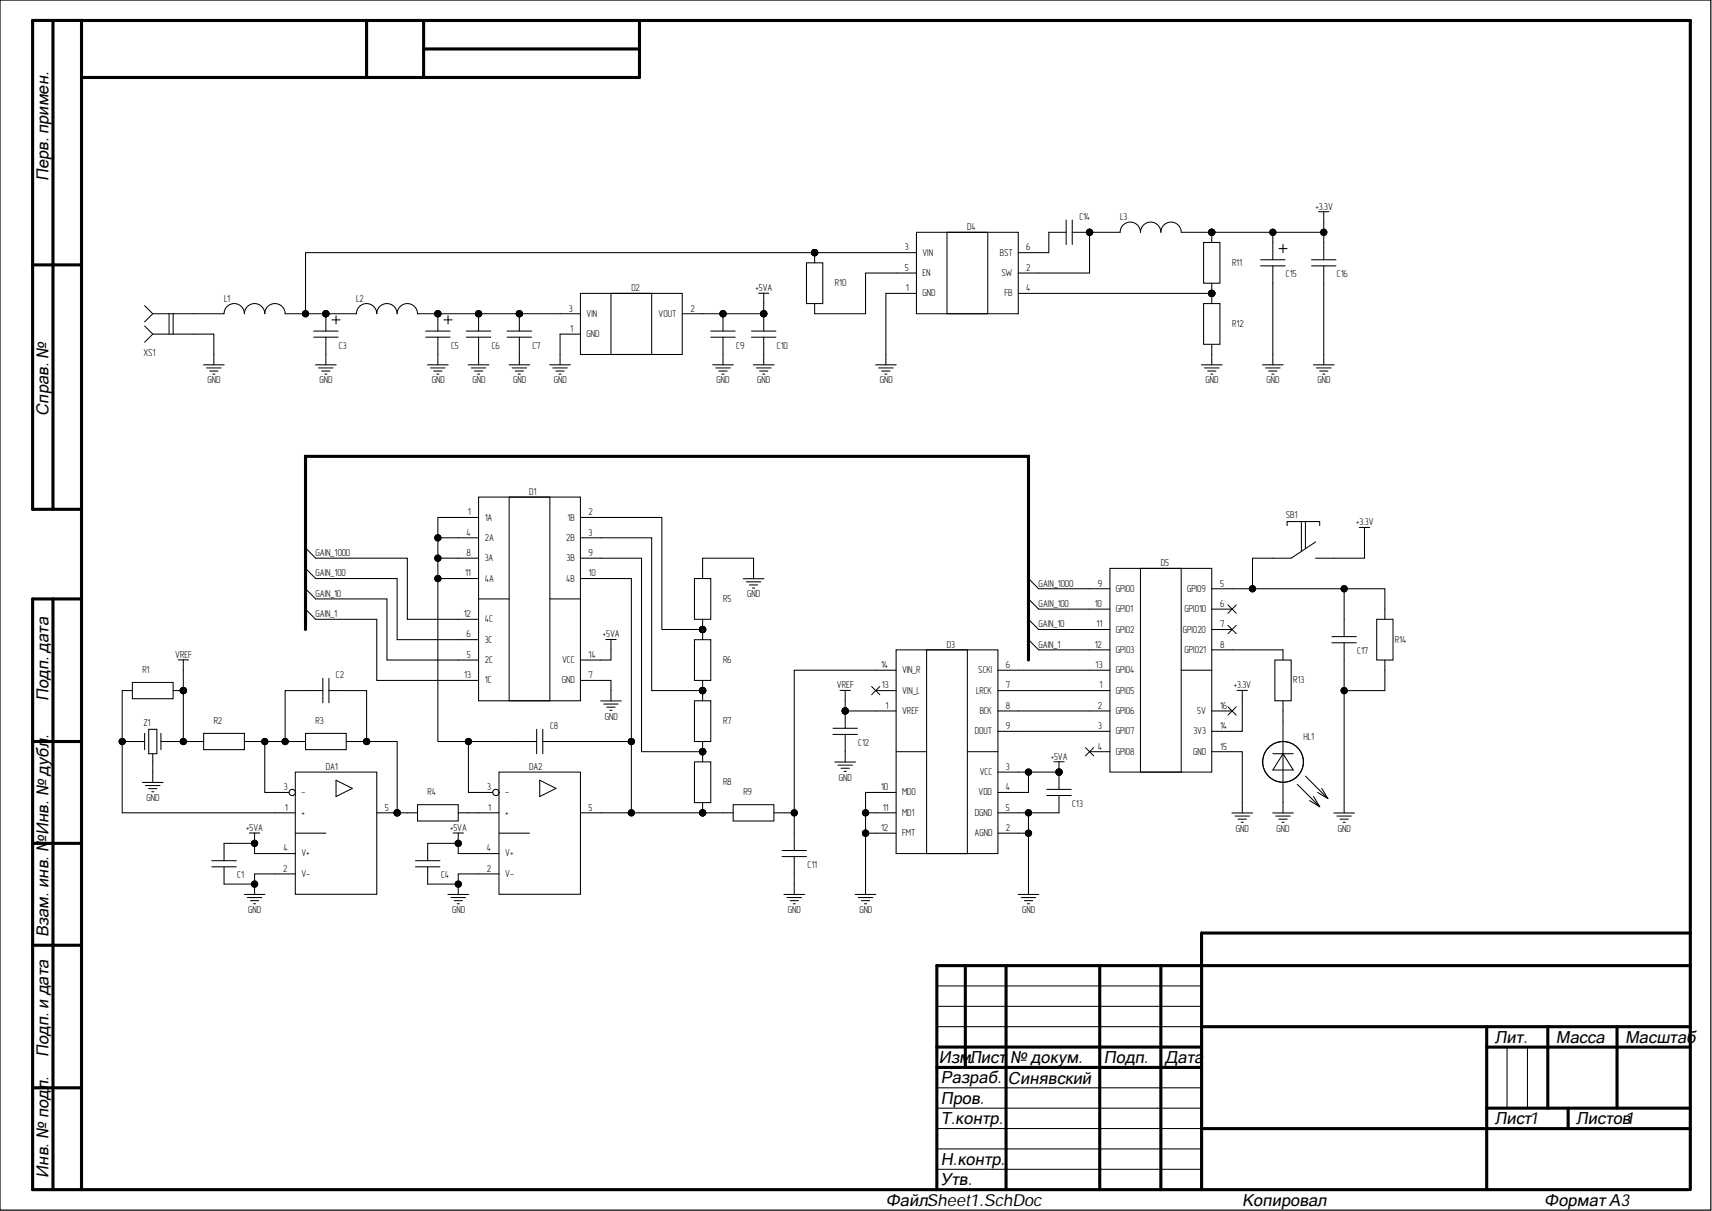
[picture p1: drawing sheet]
<svg xmlns="http://www.w3.org/2000/svg" width="420mm" height="297mm" viewBox="0 0 420 297" stroke-linecap="round" stroke-linejoin="round" font-family="sans-serif">
<g fill="none" stroke="#000" stroke-width=".25">
<path d="M0 0h419.5v296.8h-419.5zM224.7 57h25v20h-25zM232.2 57h10v20h-10zM137.3 77h5M142.3 72h25v15h-25zM149.8 72h10v15h-10zM167.3 77h5M219.7 62h5M219.7 72h5M219.7 67h5M249.7 62h5M249.7 72h5"/>
<path d="M249.7 67h5M137.3 82h5M112.4 126.9h5M112.4 136.9h5M112.4 131.9h5M117.4 121.9h24.9v50h-24.9zM124.9 121.9h9.9v50h-9.9zM142.3 126.9h5M142.3 136.9h5M142.3 131.9h5M272.2 139.4h24.9v50h-24.9zM279.7 139.4h9.9v50h-9.9z"/>
<path d="M112.4 156.9h5M112.4 141.9h5M112.4 151.9h5M117.4 146.9h7.5M134.8 146.9h7.5M142.3 141.9h5M219.7 159.4h25v50h-25zM227.2 159.4h10v50h-10zM267.2 149.4h5M267.2 159.4h5M267.2 144.4h5M267.2 154.4h5"/>
<path d="M297.1 149.4h5M297.1 159.4h5M297.1 144.4h5M297.1 154.4h5M112.4 161.9h5M112.4 166.9h5M142.3 161.9h5M142.3 166.9h5M214.7 169.4h5M214.7 174.4h5M214.7 164.4h5M244.7 169.4h5"/>
<path d="M244.7 174.4h5M244.7 179.4h5M244.7 164.4h5M267.2 169.4h5M267.2 174.4h5M267.2 179.4h5M267.2 164.4h5M289.6 164.4h7.5M297.1 174.4h5M297.1 179.4h5M67.4 194.4h5M72.4 189.4h20v30h-20z"/>
<path d="M214.7 194.4h5M214.7 199.4h5M219.7 184.4h7.5M237.2 184.4h7.5M244.7 194.4h5M244.7 199.4h5M244.7 189.4h5M267.2 184.4h5M297.1 184.4h5M214.7 204.4h5M244.7 204.4h5M229.7 241.8h64.9"/>
<path d="M229.7 246.8h64.9M229.7 251.8h64.9M369.5 256.8v15M374.6 256.8v15M229.7 266.8h64.9M229.7 271.8h64.9M229.7 276.8h64.9M229.7 281.8h64.9M229.7 286.8h64.9"/>
<circle cx="97.4" cy="199.4" r=".76"/>
</g>
<g fill="none" stroke="#000" stroke-width=".76">
<path d="M13 5v119.9M20 5v286.8M89.9 5v14M103.9 5v14M103.9 12h52.9M156.8 5v14h-136.8M8 65h12M20 124.9h-12v-119.9h406.5v286.8M8 146.9h12M8 146.9v144.9h406M13 146.9v144.9M8 181.9h12"/>
<path d="M8 206.9h12M8 231.9h12M229.7 236.9h184.8M229.7 236.8v55M236.7 236.8v25M246.7 236.8v55M269.7 236.8v55M284.7 236.8v55M414.5 228.9l-119.9-.1v63M229.7 256.8h64.9M294.6 251.8h119.9M364.6 251.8v40"/>
<path d="M364.6 256.8h49.9M379.5 251.8v20M396.5 251.8v20M8 266.8h12M229.7 261.8h64.9M294.6 276.8h119.9M364.6 271.8h49.9M384.5 271.8v5"/>
</g>
<circle cx="97.4" cy="199.4" r=".76" fill="#000"/>
<circle cx="71.7" cy="194.4" r=".76" fill="#fff"/>
<g fill="none" stroke="#000" stroke-width=".25">
<path d="M30 169.4h2.5M32.5 167.4h10v4h-10zM35.5 179.9v4M36.5 178.9h2v6h-2zM39.5 179.9v4M42.5 169.4h2.4M49.9 179.9h10v4h-10zM74.9 169.4h4.3M74.9 179.9h10v4h-10zM79.2 166.4v6M80.7 166.4v6M80.7 169.4h4.2"/>
<path d="M32.5 181.9h3M34.9 191.9h5.1M35.7 192.7h3.5M36.4 193.4h2.1M37.2 194.2h.5M37.5 184.9v2M37.5 189.4v2.5M39.5 181.9h3M47.4 181.9h2.5M59.9 181.9h2.5M67.4 199.4h5M72.4 181.9h2.5"/>
<path d="M82.4 191.4l4 2-4 2zM84.9 181.9h2.5M92.4 199.4h5M117.4 194.4h5M122.4 189.4h19.9v30h-19.9zM59.9 219.4h5.1M61.2 204.3h2.5M62.4 204.3v2.6M62.4 216.9v2.5M67.4 209.4h5M67.4 214.4h5M72.4 204.4h7.5"/>
<path d="M60.7 220.2h3.5M61.4 220.9h2M62.2 221.7h.5"/>
<circle cx="44.9" cy="169.4" r=".76"/>
<circle cx="71.7" cy="194.4" r=".76"/>
<circle cx="97.4" cy="199.4" r=".76"/>
<circle cx="62.4" cy="206.9" r=".76"/>
<circle cx="62.4" cy="216.9" r=".76"/>
</g>
<g fill="#000">
<circle cx="44.9" cy="169.4" r=".76"/>
<circle cx="97.4" cy="199.4" r=".76"/>
<circle cx="62.4" cy="206.9" r=".76"/>
<circle cx="62.4" cy="216.9" r=".76"/>
</g>
<circle cx="121.6" cy="194.4" r=".76" fill="#fff"/>
<g fill="none" stroke="#000" stroke-width=".25">
<path d="M261.4 57h-4.2v5h-2.5M261.4 54v6M262.9 54v6M262.9 57h4.3M295.1 59.5h4v10h-4zM297.1 57h-7.5a2.49 2.49 0 0 0-2.4-2.5 2.49 2.49 0 0 0-2.5 2.5 2.5 2.5 0 0 0-2.5-2.5 2.5 2.5 0 0 0-2.5 2.5 2.49 2.49 0 0 0-2.5-2.5 2.49 2.49 0 0 0-2.5 2.5h-7.5v10h-12.5M297.1 57h27.5M297.1 57v2.5M312.1 57v6.7M314.6 60v2M323.3 51.9h2.6M324.6 51.9v11.8"/>
<path d="M35.5 80l2 2M35.5 75l2 2M37.5 77h17.4a2.5 2.5 0 0 1 2.5-2.5 2.5 2.5 0 0 1 2.5 2.5 2.5 2.5 0 0 1 2.5-2.5 2.5 2.5 0 0 1 2.5 2.5 2.5 2.5 0 0 1 2.5-2.5 2.5 2.5 0 0 1 2.5 2.5h10M37.5 77l-2 2M41.5 77v5M42.5 77v5M79.9 77h7.5a2.5 2.5 0 0 1 2.5-2.5 2.5 2.5 0 0 1 2.5 2.5 2.5 2.5 0 0 1 2.5-2.5 2.5 2.5 0 0 1 2.5 2.5 2.5 2.5 0 0 1 2.5-2.5 2.5 2.5 0 0 1 2.5 2.5h34.9M79.9 77v4.2M81.4 78.5h2M82.4 77.5v2M107.4 77v4.2M108.9 78.5h2"/>
<path d="M109.9 77.5v2M117.4 77v4.2M127.3 77v4.2M172.3 77h15M177.3 77v4.2M186 71.9h2.5M187.3 71.9v9.3M197.8 64.5h4v10h-4zM199.8 62h-124.9v15M199.8 62v2.5M199.8 62h19.9M219.7 67h-7.5v10h-12.4v-2.5"/>
<path d="M219.7 72h-2.5v17.5M254.7 72h42.4M295.1 74.5h4v10h-4zM297.1 69.5v5M309.1 65.2h6M309.1 63.7h6M312.1 65.2v24.3M313.6 61h2M321.6 65.2h6M321.6 63.7h6M324.6 65.2v24.3M37.5 82h14.9v7.5"/>
<path d="M37.5 82l-2 2M49.9 89.5h5.1M50.7 90.2h3.5M51.4 91h2.1M52.2 91.8h.5M76.9 82.7h6M76.9 81.2h6M77.4 89.5h5M78.1 90.2h3.6M78.9 91h2M79.6 91.8h.6M79.9 82.7v6.8"/>
<path d="M104.4 82.7h6M104.4 81.2h6M104.8 89.5h5.1M105.6 90.2h3.5M106.4 91h2M107.1 91.8h.5M107.4 82.7v6.8M114.4 82.7h6M114.4 81.2h6M114.8 89.5h5.1M115.6 90.2h3.5M116.3 91h2.1"/>
<path d="M117.1 91.8h.5M117.4 82.7v6.8M124.3 82.7h6M124.3 81.2h6M124.8 89.5h5.1M125.6 90.2h3.5M126.3 91h2.1M127.1 91.8h.5M127.3 82.7v6.8M134.8 89.5h5.1M135.6 90.2h3.5M136.3 91h2"/>
<path d="M137.1 91.8h.5M137.3 82v7.5M174.3 82.7h6M174.3 81.2h6M174.8 89.5h5M175.5 90.2h3.6M176.3 91h2M177 91.8h.5M177.3 82.7v6.8M184.3 82.7h6M184.3 81.2h6M184.7 89.5h5.1"/>
<path d="M185.5 90.2h3.6M186.3 91h2M187 91.8h.5M187.3 82.7v6.8M214.7 89.5h5.1M215.5 90.2h3.5M216.2 91h2M217 91.8h.5M294.6 89.5h5.1M295.4 90.2h3.5M296.1 91h2.1M296.9 91.8h.5"/>
<path d="M297.1 84.5v5M309.6 89.5h5.1M310.3 90.2h3.6M311.1 91h2M311.9 91.8h.5M322.1 89.5h5M322.8 90.2h3.6M323.6 91h2M324.3 91.8h.6M74.9 139.4l2.5 2.5h20v15h15M74.9 134.4l2.5 2.5h22.5v15h12.5M107.4 131.9h5"/>
<path d="M107.4 136.9v5M112.4 126.9h-5v10h5M147.3 136.9h10v47.5h15M147.3 131.9h12.5v37.5h12.5M147.3 126.9h15v27.5h10M315.6 128.9v-1h8v1M319.1 127.9v7.3M320.1 127.9v6.6M322.6 132.9l-6 4h-9.5v7.5M333.3 129.4h2.6M334.6 129.4v7.5h-12M74.9 144.4l2.5 2.5h17.5v15h17.5"/>
<path d="M74.9 149.4l2.5 2.5h15v15h20M112.4 141.9h-5v40h7.5M147.3 141.9h7.5v40M148.5 156.9h2.6M149.8 156.9v5h-2.5M170.3 156.9h4v10h-4zM170.3 141.9h4v10h-4zM172.3 141.9v-5h12.5v5.1M172.3 151.9v5M182.2 142h5.1M183 142.7h3.6M183.8 143.5h2"/>
<path d="M184.5 144.2h.5M252.2 141.9l2.5 2.5h12.5M252.2 146.9l2.5 2.5h12.5M252.2 151.9l2.5 2.5h12.5M252.2 156.9l2.5 2.5h12.5M301.1 153.4l2 2M301.1 148.4l2 2M302.1 144.4h37.5v7.5M302.1 159.4h12.5v2.5M303.1 148.4l-2 2M303.1 153.4l-2 2M326.6 157.7h6"/>
<path d="M326.6 156.2h6M329.6 157.7v41.7M329.6 144.4v11.8M337.6 151.9h4v10h-4zM30 169.4v12.5h2.5M43.7 161.9h2.5M44.9 161.9l.1 20M74.9 169.4h-5v12.5M84.9 169.4h5v12.5M131.6 178.9v6M133.1 178.9v6M147.3 171.9h5.1"/>
<path d="M147.3 166.9h2.5v5M148 172.7h3.6M148.8 173.5h2M149.6 174.2h.5M170.3 171.9h4v10h-4zM172.3 166.9v5M204.3 178.6h5.9M206 169.4h2.5M207.3 169.4v9.2M207.3 174.4h7.4M213.7 168.4l2.1 2M214.7 164.4h-19.9v35"/>
<path d="M215.8 168.4l-2.1 2M249.7 169.4h17.5M249.7 174.4h17.5M249.7 164.4h17.5M249.7 179.4h17.5M301.1 173.4l2 2M303.1 173.4l-2 2M303.4 169.4h2.5M304.6 169.4v10h-2.5M312.6 161.9h4v10h-4zM314.6 171.9v27.5M339.6 161.9v7.5h-10"/>
<path d="M30 181.9v17.5h37.4M37.5 186.9v2.5M42.5 181.9h4.9M62.4 181.9h2.5v12.5h2.5M64.9 181.9h7.5M87.4 181.9h10v17.5h5M102.4 197.4h10v4h-10zM112.4 199.4h10M131.6 181.9h-16.7v12.5h2.5M132.3 191.4l4 2-4 2zM133.1 181.9h21.7v17.5h-12.5M154.8 199.4h25"/>
<path d="M170.3 186.9h4v10h-4zM172.3 181.9v5M172.3 196.9v2.5M179.8 197.4h10v4h-10zM189.8 199.4h5v9.2M204.3 180.1h5.9M204.7 186.9h5.1M205.5 187.7h3.5M206.2 188.4h2.1M207 189.2h.5M207.3 180.1v6.8M212.2 199.4h2.5"/>
<path d="M214.7 194.4h-2.5v10M249.7 199.4h2.5v5M249.7 189.4h10M252.2 189.4v5h-2.5M256.7 195.1h6M256.7 193.6h6M258.4 186.8h2.5M259.7 195.1v4.3h-7.5M259.7 186.8v6.8M266.2 183.4l2 2M268.2 183.4l-2 2M302.1 199.4h5.1"/>
<path d="M302.1 184.4h2.5v15M312.1 199.4h5.1M312.1 184.9h5M314.6 184.9l2.5 4h-5zM318.1 192.4l5.5 5.5M320.1 190.4l5.5 5.5M321.1 196.4l2.5 1.5M322.1 195.4l1.5 2.5M323.1 194.4l2.5 1.5M324.1 193.4l1.5 2.5M327.1 199.4h5M51.9 212.6h6"/>
<path d="M51.9 211.1h6M54.9 212.6v4.3h7.5v-2.5h5M67.4 209.4h-5v-2.5h-7.5v4.2M101.9 212.6h6M101.9 211.1h6M104.9 212.6v4.3h7.5v-2.5h10M109.8 219.4h5.1M111.1 204.3h2.5M112.4 204.3v2.6M112.4 216.9v2.5M122.4 209.4h-10v-2.5h-7.5v4.2M122.4 204.4h7.5"/>
<path d="M191.8 210.1h6M191.8 208.6h6M192.2 219.4h5.1M194.8 210.1v9.3M209.7 219.4h5.1M212.2 204.4h2.5M212.2 204.4v15M249.7 219.4h5M249.7 204.4h2.5v15M302.8 200.2h3.6M303.6 200.9h2M304.4 201.7h.5"/>
<path d="M312.8 200.2h3.6M313.6 200.9h2M314.4 201.7h.5M327.8 200.2h3.6M328.6 200.9h2M329.3 201.7h.6M110.6 220.2h3.5M111.4 220.9h2M112.1 221.7h.5M193 220.2h3.5M193.7 220.9h2.1M194.5 221.7h.5"/>
<path d="M210.5 220.2h3.5M211.2 220.9h2.1M212 221.7h.5M250.4 220.2h3.6M251.2 220.9h2M251.9 221.7h.6"/>
<circle cx="267.2" cy="57" r=".76"/>
<circle cx="297.1" cy="57" r=".76"/>
<circle cx="312.1" cy="57" r=".76"/>
<circle cx="324.6" cy="57" r=".76"/>
<circle cx="74.9" cy="77" r=".76"/>
<circle cx="79.9" cy="77" r=".76"/>
<circle cx="107.4" cy="77" r=".76"/>
<circle cx="117.4" cy="77" r=".76"/>
<circle cx="127.3" cy="77" r=".76"/>
<circle cx="177.3" cy="77" r=".76"/>
<circle cx="187.3" cy="77" r=".76"/>
<circle cx="199.8" cy="62" r=".76"/>
<circle cx="297.1" cy="72" r=".76"/>
<circle cx="107.4" cy="131.9" r=".76"/>
<circle cx="107.4" cy="136.9" r=".76"/>
<circle cx="107.4" cy="141.9" r=".76"/>
<circle cx="172.3" cy="154.4" r=".76"/>
<circle cx="307.1" cy="144.4" r=".76"/>
<circle cx="329.6" cy="144.4" r=".76"/>
<circle cx="44.9" cy="169.4" r=".76"/>
<circle cx="172.3" cy="169.4" r=".76"/>
<circle cx="207.3" cy="174.4" r=".76"/>
<circle cx="329.6" cy="169.4" r=".76"/>
<circle cx="30" cy="181.9" r=".76"/>
<circle cx="45" cy="181.9" r=".76"/>
<circle cx="64.9" cy="181.9" r=".76"/>
<circle cx="69.9" cy="181.9" r=".76"/>
<circle cx="89.9" cy="181.9" r=".76"/>
<circle cx="97.4" cy="199.4" r=".76"/>
<circle cx="114.9" cy="181.9" r=".76"/>
<circle cx="121.6" cy="194.4" r=".76"/>
<circle cx="154.8" cy="199.4" r=".76"/>
<circle cx="154.8" cy="181.9" r=".76"/>
<circle cx="172.3" cy="199.4" r=".76"/>
<circle cx="172.3" cy="184.4" r=".76"/>
<circle cx="194.8" cy="199.4" r=".76"/>
<circle cx="212.2" cy="199.4" r=".76"/>
<circle cx="252.2" cy="189.4" r=".76"/>
<circle cx="252.2" cy="199.4" r=".76"/>
<circle cx="259.7" cy="189.4" r=".76"/>
<circle cx="314.6" cy="186.9" r="5"/>
<circle cx="62.4" cy="206.9" r=".76"/>
<circle cx="62.4" cy="216.9" r=".76"/>
<circle cx="112.4" cy="206.9" r=".76"/>
<circle cx="112.4" cy="216.9" r=".76"/>
<circle cx="212.2" cy="204.4" r=".76"/>
<circle cx="252.2" cy="204.4" r=".76"/>
</g>
<g fill="#000">
<circle cx="267.2" cy="57" r=".76"/>
<circle cx="297.1" cy="57" r=".76"/>
<circle cx="312.1" cy="57" r=".76"/>
<circle cx="324.6" cy="57" r=".76"/>
<circle cx="74.9" cy="77" r=".76"/>
<circle cx="79.9" cy="77" r=".76"/>
<circle cx="107.4" cy="77" r=".76"/>
<circle cx="117.4" cy="77" r=".76"/>
<circle cx="127.3" cy="77" r=".76"/>
<circle cx="177.3" cy="77" r=".76"/>
<circle cx="187.3" cy="77" r=".76"/>
<circle cx="199.8" cy="62" r=".76"/>
<circle cx="297.1" cy="72" r=".76"/>
<circle cx="107.4" cy="131.9" r=".76"/>
<circle cx="107.4" cy="136.9" r=".76"/>
<circle cx="107.4" cy="141.9" r=".76"/>
<circle cx="172.3" cy="154.4" r=".76"/>
<circle cx="307.1" cy="144.4" r=".76"/>
<circle cx="329.6" cy="144.4" r=".76"/>
<circle cx="44.9" cy="169.4" r=".76"/>
<circle cx="172.3" cy="169.4" r=".76"/>
<circle cx="207.3" cy="174.4" r=".76"/>
<circle cx="329.6" cy="169.4" r=".76"/>
<circle cx="30" cy="181.9" r=".76"/>
<circle cx="45" cy="181.9" r=".76"/>
<circle cx="64.9" cy="181.9" r=".76"/>
<circle cx="69.9" cy="181.9" r=".76"/>
<circle cx="89.9" cy="181.9" r=".76"/>
<circle cx="97.4" cy="199.4" r=".76"/>
<circle cx="114.9" cy="181.9" r=".76"/>
<circle cx="154.8" cy="199.4" r=".76"/>
<circle cx="154.8" cy="181.9" r=".76"/>
<circle cx="172.3" cy="199.4" r=".76"/>
<circle cx="172.3" cy="184.4" r=".76"/>
<circle cx="194.8" cy="199.4" r=".76"/>
<circle cx="212.2" cy="199.4" r=".76"/>
<circle cx="252.2" cy="189.4" r=".76"/>
<circle cx="252.2" cy="199.4" r=".76"/>
<circle cx="259.7" cy="189.4" r=".76"/>
<circle cx="62.4" cy="206.9" r=".76"/>
<circle cx="62.4" cy="216.9" r=".76"/>
<circle cx="112.4" cy="206.9" r=".76"/>
<circle cx="112.4" cy="216.9" r=".76"/>
<circle cx="212.2" cy="204.4" r=".76"/>
<circle cx="252.2" cy="204.4" r=".76"/>
</g>
<path d="M74.9 154.4v-42.5h177.3v50" fill="none" stroke="#000" stroke-width=".76"/>
<g font-size="4.1">
<text x="11.9" y="44.5" transform="rotate(-90 11.9 44.5)">Перв. примен.</text>
<text x="11.9" y="102" transform="rotate(-90 11.9 102)">Справ. №</text>
<text x="11.9" y="171.9" transform="rotate(-90 11.9 171.9)">Подп. дата</text>
<text x="11.9" y="181.2" transform="rotate(-90 11.9 181.2)">.</text>
<text x="11.9" y="229.9" transform="rotate(-90 11.9 229.9)">Взам. инв. №Инв. № дубл</text>
<text x="366.6" y="255.8">Лит.</text>
<text x="381.5" y="255.8">Масса</text>
<text x="398.5" y="255.8">Масштаб</text>
<text x="11.9" y="259.3" transform="rotate(-90 11.9 259.3)">Подп. и дата</text>
<text x="230.3" y="260.8">ИзмЛист</text>
<text x="238.1" y="260.8">.</text>
<text x="247.7" y="260.8">№ докум.</text>
<text x="270.7" y="260.8">Подп.</text>
<text x="285.6" y="260.8">Дата</text>
<text x="230.7" y="265.7">Разраб.</text>
<text x="247.2" y="266">Синявский</text>
<text x="230.7" y="270.7">Пров.</text>
<text x="230.7" y="275.7">Т.контр.</text>
<text x="366.6" y="275.7">Лист1</text>
<text x="386.5" y="275.7">Листов1</text>
<text x="230.7" y="285.7">Н.контр.</text>
<text x="11.9" y="288.8" transform="rotate(-90 11.9 288.8)">Инв. № подл.</text>
<text x="230.7" y="290.7">Утв.</text>
<text x="217.2" y="295.8">ФайлSheet1.SchDoc</text>
<text x="227.5" y="295.8">:</text>
<text x="304.6" y="295.8">Копировал</text>
<text x="378.7" y="295.8">Формат А3</text>
</g>
<g font-size="2.5">
<text x="264.7" y="54">C14</text>
<text x="274.6" y="54">L3</text>
<text x="322.6" y="51.4">+3.3V</text>
<text x="237.2" y="56.4">D4</text>
<text x="221.9" y="61.4">3</text>
<text x="226.2" y="62.7">VIN</text>
<text x="245.1" y="62.7">BST</text>
<text x="251.6" y="61.4">6</text>
<text x="302.1" y="65.2">R11</text>
<text x="154.8" y="71.4">D2</text>
<text x="185.3" y="71.4">+5VA</text>
<text x="204.7" y="70.2">R10</text>
<text x="221.9" y="66.4">5</text>
<text x="222.1" y="71.4">1</text>
<text x="226.2" y="67.7">EN</text>
<text x="245.6" y="67.7">SW</text>
<text x="251.6" y="66.4">2</text>
<text x="251.6" y="71.4">4</text>
<text x="315.3" y="68">C15</text>
<text x="327.8" y="68">C16</text>
<text x="55" y="74">L1</text>
<text x="87.3" y="74">L2</text>
<text x="139.5" y="76.4">3</text>
<text x="143.8" y="77.7">VIN</text>
<text x="161.5" y="77.7">VOUT</text>
<text x="169.3" y="76.4">2</text>
<text x="226.2" y="72.7">GND</text>
<text x="246.3" y="72.7">FB</text>
<text x="139.8" y="81.4">1</text>
<text x="143.8" y="82.7">GND</text>
<text x="302.1" y="80.2">R12</text>
<text x="35.2" y="87.2">XS1</text>
<text x="83.1" y="85.5">C3</text>
<text x="110.6" y="85.5">C5</text>
<text x="120.6" y="85.5">C6</text>
<text x="130.6" y="85.5">C7</text>
<text x="180.5" y="85.5">C9</text>
<text x="190.5" y="85.5">C10</text>
<text x="50.9" y="94">GND</text>
<text x="78.4" y="94">GND</text>
<text x="105.9" y="94">GND</text>
<text x="115.8" y="94">GND</text>
<text x="125.8" y="94">GND</text>
<text x="135.8" y="94">GND</text>
<text x="175.7" y="94">GND</text>
<text x="185.7" y="94">GND</text>
<text x="215.7" y="94">GND</text>
<text x="295.6" y="94">GND</text>
<text x="310.6" y="94">GND</text>
<text x="323.1" y="94">GND</text>
<text x="129.8" y="121.4">D1</text>
<text x="114.4" y="131.4">4</text>
<text x="114.7" y="126.4">1</text>
<text x="118.9" y="127.7">1A</text>
<text x="139.2" y="127.7">1B</text>
<text x="144.3" y="126.4">2</text>
<text x="144.3" y="131.4">3</text>
<text x="315.3" y="127.2">SB1</text>
<text x="332.6" y="128.9">+3.3V</text>
<text x="77.4" y="136.4">GAIN_1000</text>
<text x="114.4" y="136.4">8</text>
<text x="118.9" y="137.7">3A</text>
<text x="118.9" y="132.7">2A</text>
<text x="138.8" y="132.7">2B</text>
<text x="138.9" y="137.7">3B</text>
<text x="144.3" y="136.4">9</text>
<text x="77.4" y="141.4">GAIN_100</text>
<text x="114.1" y="141.4">11</text>
<text x="118.9" y="142.7">4A</text>
<text x="138.8" y="142.7">4B</text>
<text x="144.3" y="141.4">10</text>
<text x="254.7" y="143.9">GAIN_1000</text>
<text x="269.2" y="143.9">9</text>
<text x="284.6" y="138.9">D5</text>
<text x="299.2" y="143.9">5</text>
<text x="77.4" y="146.4">GAIN_10</text>
<text x="177.3" y="147.6">R5</text>
<text x="183.2" y="146.5">GND</text>
<text x="254.7" y="148.9">GAIN_100</text>
<text x="268.5" y="148.9">10</text>
<text x="273.6" y="145.2">GPIO0</text>
<text x="291.1" y="145.2">GPIO9</text>
<text x="299.2" y="148.9">6</text>
<text x="77.4" y="151.4">GAIN_1</text>
<text x="113.7" y="151.4">12</text>
<text x="118.9" y="152.6">4C</text>
<text x="254.7" y="153.9">GAIN_10</text>
<text x="268.9" y="153.9">11</text>
<text x="273.6" y="150.2">GPIO1</text>
<text x="273.6" y="155.2">GPIO2</text>
<text x="290" y="155.2">GPIO20</text>
<text x="290.5" y="150.2">GPIO10</text>
<text x="299.2" y="153.9">7</text>
<text x="43" y="161.3">VREF</text>
<text x="114.4" y="156.4">6</text>
<text x="114.5" y="161.3">5</text>
<text x="118.9" y="157.6">3C</text>
<text x="144.3" y="161.3">14</text>
<text x="147.8" y="156.4">+5VA</text>
<text x="232.2" y="158.9">D3</text>
<text x="254.7" y="158.9">GAIN_1</text>
<text x="268.5" y="158.9">12</text>
<text x="273.6" y="160.2">GPIO3</text>
<text x="290.5" y="160.2">GPIO21</text>
<text x="299.2" y="158.9">8</text>
<text x="332.8" y="160.4">C17</text>
<text x="342" y="157.6">R14</text>
<text x="34.9" y="165.2">R1</text>
<text x="82.4" y="166.3">C2</text>
<text x="113.8" y="166.3">13</text>
<text x="118.9" y="162.6">2C</text>
<text x="118.9" y="167.6">1C</text>
<text x="137.7" y="167.6">GND</text>
<text x="137.8" y="162.6">VCC</text>
<text x="144.3" y="166.3">7</text>
<text x="177.3" y="162.6">R6</text>
<text x="216" y="163.9">14</text>
<text x="221.2" y="165.2">VIN_R</text>
<text x="239.9" y="165.2">SCKI</text>
<text x="246.7" y="163.9">6</text>
<text x="268.6" y="163.9">13</text>
<text x="273.6" y="165.2">GPIO4</text>
<text x="317.1" y="167.6">R13</text>
<text x="205.2" y="168.8">VREF</text>
<text x="216.2" y="168.9">13</text>
<text x="217.1" y="173.9">1</text>
<text x="221.2" y="170.1">VIN_L</text>
<text x="239.4" y="170.1">LRCK</text>
<text x="246.7" y="173.9">8</text>
<text x="246.7" y="168.9">7</text>
<text x="269.2" y="173.9">2</text>
<text x="269.6" y="168.9">1</text>
<text x="273.6" y="170.1">GPIO5</text>
<text x="299.2" y="173.9">16</text>
<text x="302.6" y="168.8">+3.3V</text>
<text x="35.2" y="178.1">Z1</text>
<text x="52.4" y="177.6">R2</text>
<text x="77.4" y="177.6">R3</text>
<text x="134.9" y="178.9">C8</text>
<text x="148.3" y="176.5">GND</text>
<text x="177.3" y="177.6">R7</text>
<text x="221.2" y="175.1">VREF</text>
<text x="240.2" y="175.1">BCK</text>
<text x="246.7" y="178.9">9</text>
<text x="269.3" y="178.9">3</text>
<text x="273.6" y="175.1">GPIO6</text>
<text x="293.6" y="175.1">5V</text>
<text x="299.2" y="178.9">14</text>
<text x="210.5" y="182.9">C12</text>
<text x="239" y="180.1">DOUT</text>
<text x="269.2" y="183.9">4</text>
<text x="273.6" y="185.1">GPIO8</text>
<text x="273.6" y="180.1">GPIO7</text>
<text x="292.6" y="185.1">GND</text>
<text x="292.7" y="180.1">3V3</text>
<text x="299.2" y="183.9">15</text>
<text x="319.6" y="181.4">HL1</text>
<text x="79.9" y="188.8">DA1</text>
<text x="129.8" y="188.8">DA2</text>
<text x="205.7" y="191.5">GND</text>
<text x="240.2" y="190.1">VCC</text>
<text x="246.7" y="188.8">3</text>
<text x="257.7" y="186.3">+5VA</text>
<text x="35.9" y="196.5">GND</text>
<text x="69.6" y="193.8">3</text>
<text x="73.9" y="195.1">-</text>
<text x="104.9" y="195.1">R4</text>
<text x="119.5" y="193.8">3</text>
<text x="123.9" y="195.1">-</text>
<text x="177.3" y="192.6">R8</text>
<text x="182.3" y="195.1">R9</text>
<text x="216" y="193.8">10</text>
<text x="221.2" y="195.1">MD0</text>
<text x="240" y="195.1">VDD</text>
<text x="246.7" y="193.8">4</text>
<text x="262.9" y="197.9">C13</text>
<text x="60.4" y="203.8">+5VA</text>
<text x="69.8" y="198.8">1</text>
<text x="73.9" y="200.1">+</text>
<text x="94.4" y="198.8">5</text>
<text x="110.3" y="203.8">+5VA</text>
<text x="119.7" y="198.8">1</text>
<text x="123.9" y="200.1">+</text>
<text x="144.3" y="198.8">5</text>
<text x="216" y="203.8">12</text>
<text x="216.5" y="198.8">11</text>
<text x="221.2" y="200.1">MD1</text>
<text x="239" y="200.1">DGND</text>
<text x="246.7" y="198.8">5</text>
<text x="246.7" y="203.8">2</text>
<text x="303.1" y="204">GND</text>
<text x="313" y="204">GND</text>
<text x="328.1" y="204">GND</text>
<text x="69.5" y="208.8">4</text>
<text x="119.4" y="208.8">4</text>
<text x="221.2" y="205.1">FMT</text>
<text x="239" y="205.1">AGND</text>
<text x="58.2" y="215.4">C1</text>
<text x="69.4" y="213.8">2</text>
<text x="73.9" y="210.1">V+</text>
<text x="73.9" y="215.1">V-</text>
<text x="108.2" y="215.4">C4</text>
<text x="119.4" y="213.8">2</text>
<text x="123.9" y="210.1">V+</text>
<text x="123.9" y="215.1">V-</text>
<text x="198" y="212.9">C11</text>
<text x="60.9" y="224">GND</text>
<text x="110.9" y="224">GND</text>
<text x="193.2" y="224">GND</text>
<text x="210.7" y="224">GND</text>
<text x="250.6" y="224">GND</text>
</g>
<text font-size=".4" x="12.5" y="292">ALTIUM GOSTBOM2.0 KEV</text>
</svg>
